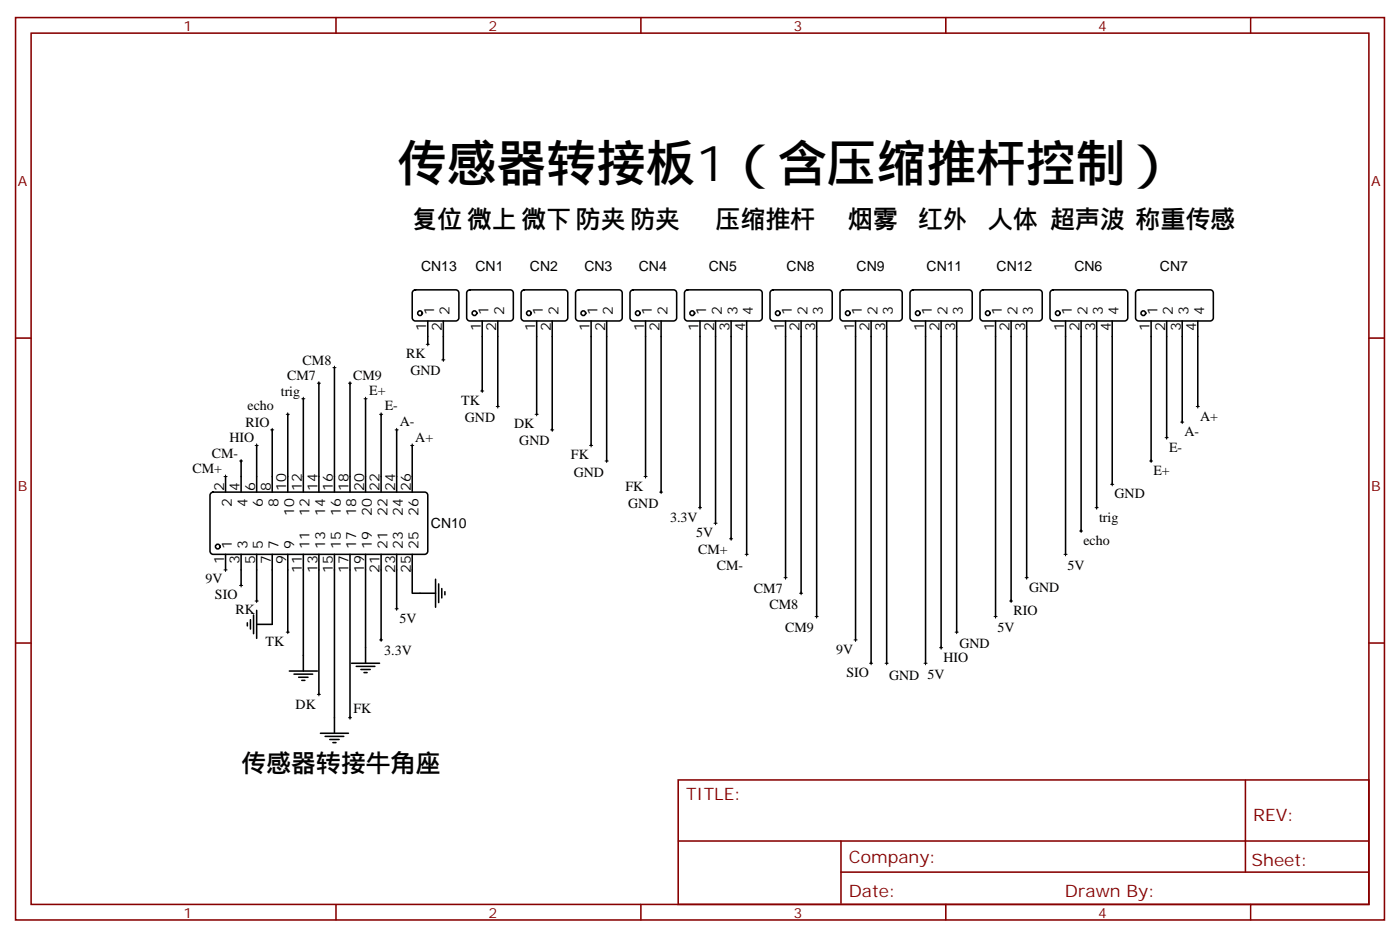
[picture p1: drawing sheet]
<svg xmlns="http://www.w3.org/2000/svg" width="317mm" height="212mm" viewBox="0 0 317 212" stroke-linecap="round" stroke-linejoin="round" font-family="sans-serif">
<path d="M96.7 78.1h.7M97 77.7v.7M100.2 81.6h.7M100.5 81.2v.8" fill="none" stroke="#000" stroke-width=".23"/>
<path d="M93.7 65.9l.5-.2h9.2a.71 .71 0 0 1 .7 .7v5.7a.76 .76 0 0 1-.7 .7h-9.2a.76 .76 0 0 1-.7-.7v-5.7zM97 76.3v1.8M100.5 76.3v5.3" fill="none" stroke="#000" stroke-width=".35"/>
<circle cx="95.2" cy="71" r=".53" fill="#fff" stroke="#000" stroke-width=".35"/>
<path d="M97 72.8v3.5M100.5 72.8v3.5M222.5 65.9l.5-.2h12.7a.71 .71 0 0 1 .7 .7v5.7a.76 .76 0 0 1-.7 .7h-12.7a.76 .76 0 0 1-.8-.7v-5.7z" fill="none" stroke="#000" stroke-width=".35"/>
<circle cx="224" cy="71" r=".53" fill="#fff" stroke="#000" stroke-width=".35"/>
<path d="M206.6 65.9l.5-.2h12.7a.71 .71 0 0 1 .7 .7v5.7a.76 .76 0 0 1-.7 .7h-12.7a.76 .76 0 0 1-.7-.7v-5.7zM225.8 72.8v3.5M229.3 72.8v3.5M232.8 72.8v3.5" fill="none" stroke="#000" stroke-width=".35"/>
<circle cx="208.1" cy="71" r=".53" fill="#fff" stroke="#000" stroke-width=".35"/>
<path d="M190.7 65.9l.5-.2h12.7a.71 .71 0 0 1 .7 .7v5.7a.76 .76 0 0 1-.7 .7h-12.7a.76 .76 0 0 1-.7-.7v-5.7zM209.9 72.8v3.5M213.4 72.8v3.5M217 72.8v3.5" fill="none" stroke="#000" stroke-width=".35"/>
<circle cx="192.3" cy="71" r=".53" fill="#fff" stroke="#000" stroke-width=".35"/>
<path d="M174.9 65.9l.4-.2h12.7a.71 .71 0 0 1 .7 .7v5.7a.76 .76 0 0 1-.7 .7h-12.7a.76 .76 0 0 1-.7-.7v-5.7zM194 72.8v3.5M197.6 72.8v3.5M201.1 72.8v3.5" fill="none" stroke="#000" stroke-width=".35"/>
<circle cx="176.4" cy="71" r=".53" fill="#fff" stroke="#000" stroke-width=".35"/>
<path d="M178.2 72.8v3.5M181.7 72.8v3.5M185.2 72.8v3.5M257.8 65.9l.4-.2h16.3a.71 .71 0 0 1 .7 .7v5.7a.76 .76 0 0 1-.7 .7h-16.3a.76 .76 0 0 1-.7-.7v-5.7z" fill="none" stroke="#000" stroke-width=".35"/>
<circle cx="259.3" cy="71" r=".53" fill="#fff" stroke="#000" stroke-width=".35"/>
<path d="M238.4 65.9l.4-.2h16.3a.71 .71 0 0 1 .7 .7v5.7a.76 .76 0 0 1-.7 .7h-16.3a.76 .76 0 0 1-.7-.7v-5.7zM261.1 72.8v3.5M264.6 72.8v3.5M268.1 72.8v3.5M271.6 72.8v3.5" fill="none" stroke="#000" stroke-width=".35"/>
<circle cx="239.9" cy="71" r=".53" fill="#fff" stroke="#000" stroke-width=".35"/>
<path d="M155.5 65.9l.4-.2h16.3a.71 .71 0 0 1 .7 .7v5.7a.76 .76 0 0 1-.7 .7h-16.3a.76 .76 0 0 1-.7-.7v-5.7zM241.7 72.8v3.5M245.2 72.8v3.5M248.7 72.8v3.5M252.2 72.8v3.5" fill="none" stroke="#000" stroke-width=".35"/>
<circle cx="157" cy="71" r=".53" fill="#fff" stroke="#000" stroke-width=".35"/>
<path d="M143.1 65.9l.5-.2h9.2a.71 .71 0 0 1 .7 .7v5.7a.76 .76 0 0 1-.7 .7h-9.2a.76 .76 0 0 1-.7-.7v-5.7zM158.7 72.8v3.5M162.3 72.8v3.5M165.8 72.8v3.5M169.3 72.8v3.5" fill="none" stroke="#000" stroke-width=".35"/>
<circle cx="144.6" cy="71" r=".53" fill="#fff" stroke="#000" stroke-width=".35"/>
<path d="M130.8 65.9l.4-.2h9.2a.71 .71 0 0 1 .7 .7v5.7a.76 .76 0 0 1-.7 .7h-9.2a.76 .76 0 0 1-.7-.7v-5.7zM146.4 72.8v3.5M149.9 72.8v3.5" fill="none" stroke="#000" stroke-width=".35"/>
<circle cx="132.3" cy="71" r=".53" fill="#fff" stroke="#000" stroke-width=".35"/>
<path d="M118.4 65.9l.5-.2h9.2a.71 .71 0 0 1 .7 .7v5.7a.76 .76 0 0 1-.7 .7h-9.2a.76 .76 0 0 1-.7-.7v-5.7zM134.1 72.8v3.5M137.6 72.8v3.5" fill="none" stroke="#000" stroke-width=".35"/>
<circle cx="119.9" cy="71" r=".53" fill="#fff" stroke="#000" stroke-width=".35"/>
<path d="M106.1 65.9l.4-.2h9.2a.71 .71 0 0 1 .7 .7v5.7a.76 .76 0 0 1-.7 .7h-9.2a.76 .76 0 0 1-.7-.7v-5.7zM121.7 72.8v3.5M125.2 72.8v3.5" fill="none" stroke="#000" stroke-width=".35"/>
<circle cx="107.6" cy="71" r=".53" fill="#fff" stroke="#000" stroke-width=".35"/>
<g fill="none" stroke="#000" stroke-width=".35">
<path d="M109.4 72.8v15.9M112.9 72.8v19.4M121.7 76.3v17.6M125.2 76.3v21.2M134.1 76.3v24.7M137.6 76.3v28.2M146.4 76.3v31.8M149.9 76.3v35.3M158.7 76.3v38.8M162.3 76.3v42.3M165.8 76.3v45.9M169.3 76.3v49.4"/>
<path d="M178.2 76.3v54.7M181.7 76.3v58.2M185.2 76.3v63.5M194 76.3v68.8M197.6 76.3v74.1M201.1 76.3v74.1M209.9 76.3v74.1M213.4 76.3v70.6M217 76.3v67M225.8 76.3v63.5M229.3 76.3v60M232.8 76.3v54.7"/>
<path d="M241.7 76.3v49.4M245.2 76.3v44.1M248.7 76.3v38.8M252.2 76.3v33.5M261.1 76.3v28.2M264.6 76.3v22.9M268.1 76.3v19.4M271.6 76.3v15.9M61.7 97.5v10.6M65.3 93.9v14.2M68.8 90.4v17.7M47.9 111.8l.4-.2h48a.71 .71 0 0 1 .7 .7v12.7a.76 .76 0 0 1-.7 .7h-48a.76 .76 0 0 1-.7-.7v-12.7z"/>
<path d="M54.7 104.5v3.6M58.2 101v7.1M54.7 129.2v3.6M57.5 139.5v4.2M58.2 129.2v7.1M58.2 138.4v6.3M61.7 129.2v12.4h-3.5M65.3 129.2v14.1M68.8 129.2v23M72.3 129.2v28.2M75.8 129.2v37.1M79.4 129.2v33.5"/>
<path d="M82.9 129.2v21.2M86.4 129.2v15.9M90 129.2v8.8M56.1 141.2v.7M56.8 140.5v2.1M65.6 152.2h6.4M66.7 152.9h4.2M67.7 153.6h2.1M68.4 154.3h.7M79.7 150.4h6.4M80.8 151.1h4.2M81.8 151.8h2.2"/>
<path d="M82.5 152.5h.8M72.7 166.3h6.3M73.7 167h4.3M74.8 167.7h2.1M75.5 168.4h.7"/>
</g>
<g fill="none" stroke="#000" stroke-width=".23">
<path d="M61.4 97.5h.7M61.7 97.1v.7M64.9 93.9h.7M65.3 93.6v.7M68.4 90.4h.7M68.8 90.1v.7M109 88.7h.7M109.4 88.3v.7M112.5 92.2h.7M112.9 91.8v.7M121.4 93.9h.7M121.7 93.6v.7"/>
<path d="M124.9 97.5h.7M125.2 97.1v.7M264.2 99.2h.7M264.6 98.9v.7M267.8 95.7h.7M268.1 95.4v.7M271.3 92.2h.7M271.6 91.8v.7M50.8 108.1h.7M51.2 107.7v.7M54.3 104.5h.7M54.7 104.2v.7"/>
<path d="M57.9 101h.7M58.2 100.6v.8M133.7 101h.7M134.1 100.6v.8M137.2 104.5h.7M137.6 104.2v.7M146 108.1h.8M146.4 107.7v.7M149.6 111.6h.7M149.9 111.2v.7M158.4 115.1h.7M158.7 114.8v.7"/>
<path d="M161.9 118.6h.7M162.3 118.3v.7M248.4 115.1h.7M248.7 114.8v.7M251.9 109.8h.7M252.2 109.5v.7M260.7 104.5h.7M261.1 104.2v.7M50.8 129.2h.7M51.2 128.9v.7M54.3 132.8h.7M54.7 132.4v.7"/>
<path d="M57.9 136.3h.7M58.2 135.9v.7M89.6 138h.7M90 137.7v.7M165.5 122.2h.7M165.8 121.8v.7M169 125.7h.7M169.3 125.3v.7M177.8 131h.7M178.2 130.6v.7M181.3 134.5h.7M181.7 134.2v.7"/>
<path d="M184.9 139.8h.7M185.2 139.5v.7M225.4 139.8h.7M225.8 139.5v.7M229 136.3h.7M229.3 135.9v.7M232.5 131h.7M232.8 130.6v.7M241.3 125.7h.7M241.7 125.3v.7M244.8 120.4h.7M245.2 120.1v.7"/>
<path d="M64.9 143.3h.7M65.3 143v.7M72 157.4h.7M72.3 157.1v.7M86.1 145.1h.7M86.4 144.7v.8M193.7 145.1h.7M194 144.7v.8M197.2 150.4h.7M197.6 150v.7M200.7 150.4h.7M201.1 150v.7"/>
<path d="M209.5 150.4h.8M209.9 150v.7M213.1 146.9h.7M213.4 146.5v.7M216.6 143.3h.7M217 143v.7M79 162.7h.7M79.4 162.4v.7"/>
</g>
<circle cx="49.4" cy="123.9" r=".53" fill="#fff" stroke="#000" stroke-width=".35"/>
<g fill="none" stroke="#000" stroke-width=".35">
<path d="M72.3 86.9v24.7M75.8 83.4v28.2M79.4 86.9v24.7M82.9 90.4v21.2M86.4 93.9v17.7M90 97.5v14.1M51.2 108.1v3.5M54.7 108.1v3.5M58.2 108.1v3.5M61.7 108.1v3.5M65.3 108.1v3.5M68.8 108.1v3.5"/>
<path d="M93.5 101v10.6M51.2 125.7v3.5M54.7 125.7v3.5M58.2 125.7v3.5M61.7 125.7v3.5M65.3 125.7v3.5M68.8 125.7v3.5M72.3 125.7v3.5M75.8 125.7v3.5M79.4 125.7v3.5M82.9 125.7v3.5M86.4 125.7v3.5"/>
<path d="M90 125.7v3.5M93.5 125.7v8.8h5.3M98.8 131.3v6.4M99.5 132.4v4.2M100.2 133.5v2.1M100.9 134.2v.7"/>
</g>
<g fill="none" stroke="#000" stroke-width=".23">
<path d="M72 86.9h.7M72.3 86.5v.7M75.5 83.4h.7M75.8 83v.7M79 86.9h.7M79.4 86.5v.7M82.5 90.4h.8M82.9 90.1v.7M86.1 93.9h.7M86.4 93.6v.7M89.6 97.5h.7M90 97.1v.7"/>
<path d="M93.1 101h.7M93.5 100.6v.8"/>
</g>
<g fill="none" stroke="#870000" stroke-width=".35">
<path d="M3.5 4h310.5v204.6h-310.5zM7.1 7.5h303.3v197.6h-303.3zM76.2 4v3.5M145.3 4v3.5M214.5 4v3.5M283.6 4v3.5M3.5 76.7h3.6M310.4 76.7h3.6M3.5 145.8h3.6M310.4 145.8h3.6M153.8 176.8h156.6v28.3h-156.6zM282.4 176.9v20.8"/>
<path d="M153.8 190.7h156.5M190.7 197.7h119.6M190.7 190.7v14.1M76.2 205.1v3.5M145.3 205.1v3.5M214.5 205.1v3.5M283.6 205.1v3.5"/>
</g>
<text font-size="11.3" x="90" y="41">传感器转接板1（含压缩推杆控制）</text>
<g font-size="5.6">
<text x="93.5" y="51.6">复位 微上 微下 防夹 防夹</text>
<text x="162.3" y="51.6">压缩推杆</text>
<text x="192.3" y="51.6">烟雾</text>
<text x="208.1" y="51.6">红外</text>
<text x="224" y="51.6">人体 超声波 称重传感</text>
<text x="54.7" y="175.1">传感器转接牛角座</text>
</g>
<g font-size="3.9" fill="#800">
<text x="155.6" y="181.4">TITLE:</text>
<text x="284.2" y="186.1">REV:</text>
<text x="192.5" y="195.6">Company:</text>
<text x="283.9" y="196.3">Sheet:</text>
<text x="192.5" y="203.3">Date:</text>
<text x="241.5" y="203.4">Drawn By:</text>
</g>
<g font-size="3.2" fill="#800">
<text x="41.6" y="7">1</text>
<text x="110.8" y="7">2</text>
<text x="179.9" y="7">3</text>
<text x="249.1" y="7">4</text>
<text x="4.1" y="42.1">A</text>
<text x="311" y="42.1">A</text>
<text x="4.1" y="111.2">B</text>
<text x="311" y="111.2">B</text>
<text x="41.6" y="208.1">1</text>
<text x="110.8" y="208.1">2</text>
<text x="179.9" y="208.1">3</text>
<text x="249.1" y="208.1">4</text>
</g>
<g font-size="3.2">
<text x="95.5" y="61.5">CN13</text>
<text x="107.8" y="61.5">CN1</text>
<text x="120.2" y="61.5">CN2</text>
<text x="132.5" y="61.5">CN3</text>
<text x="144.9" y="61.5">CN4</text>
<text x="160.7" y="61.5">CN5</text>
<text x="178.4" y="61.5">CN8</text>
<text x="194.3" y="61.5">CN9</text>
<text x="210.1" y="61.5">CN11</text>
<text x="226" y="61.5">CN12</text>
<text x="243.6" y="61.5">CN6</text>
<text x="263.1" y="61.5">CN7</text>
<text x="98.4" y="71.5" transform="rotate(-90 98.4 71.5)">1</text>
<text x="102" y="71.5" transform="rotate(-90 102 71.5)">2</text>
<text x="110.8" y="71.5" transform="rotate(-90 110.8 71.5)">1</text>
<text x="114.3" y="71.5" transform="rotate(-90 114.3 71.5)">2</text>
<text x="123.1" y="71.5" transform="rotate(-90 123.1 71.5)">1</text>
<text x="126.6" y="71.5" transform="rotate(-90 126.6 71.5)">2</text>
<text x="135.5" y="71.5" transform="rotate(-90 135.5 71.5)">1</text>
<text x="139" y="71.5" transform="rotate(-90 139 71.5)">2</text>
<text x="147.8" y="71.5" transform="rotate(-90 147.8 71.5)">1</text>
<text x="151.3" y="71.5" transform="rotate(-90 151.3 71.5)">2</text>
<text x="160.2" y="71.5" transform="rotate(-90 160.2 71.5)">1</text>
<text x="163.7" y="71.5" transform="rotate(-90 163.7 71.5)">2</text>
<text x="167.2" y="71.5" transform="rotate(-90 167.2 71.5)">3</text>
<text x="170.7" y="71.5" transform="rotate(-90 170.7 71.5)">4</text>
<text x="179.6" y="71.5" transform="rotate(-90 179.6 71.5)">1</text>
<text x="183.1" y="71.5" transform="rotate(-90 183.1 71.5)">2</text>
<text x="186.6" y="71.5" transform="rotate(-90 186.6 71.5)">3</text>
<text x="195.4" y="71.5" transform="rotate(-90 195.4 71.5)">1</text>
<text x="199" y="71.5" transform="rotate(-90 199 71.5)">2</text>
<text x="202.5" y="71.5" transform="rotate(-90 202.5 71.5)">3</text>
<text x="211.3" y="71.5" transform="rotate(-90 211.3 71.5)">1</text>
<text x="214.8" y="71.5" transform="rotate(-90 214.8 71.5)">2</text>
<text x="218.4" y="71.5" transform="rotate(-90 218.4 71.5)">3</text>
<text x="227.2" y="71.5" transform="rotate(-90 227.2 71.5)">1</text>
<text x="230.7" y="71.5" transform="rotate(-90 230.7 71.5)">2</text>
<text x="234.2" y="71.5" transform="rotate(-90 234.2 71.5)">3</text>
<text x="243.1" y="71.5" transform="rotate(-90 243.1 71.5)">1</text>
<text x="246.6" y="71.5" transform="rotate(-90 246.6 71.5)">2</text>
<text x="250.1" y="71.5" transform="rotate(-90 250.1 71.5)">3</text>
<text x="253.6" y="71.5" transform="rotate(-90 253.6 71.5)">4</text>
<text x="262.5" y="71.5" transform="rotate(-90 262.5 71.5)">1</text>
<text x="266" y="71.5" transform="rotate(-90 266 71.5)">2</text>
<text x="269.5" y="71.5" transform="rotate(-90 269.5 71.5)">3</text>
<text x="273" y="71.5" transform="rotate(-90 273 71.5)">4</text>
<text x="96.7" y="75" transform="rotate(-90 96.7 75)">1</text>
<text x="100.2" y="75" transform="rotate(-90 100.2 75)">2</text>
<text x="109" y="75" transform="rotate(-90 109 75)">1</text>
<text x="112.5" y="75" transform="rotate(-90 112.5 75)">2</text>
<text x="121.4" y="75" transform="rotate(-90 121.4 75)">1</text>
<text x="124.9" y="75" transform="rotate(-90 124.9 75)">2</text>
<text x="133.7" y="75" transform="rotate(-90 133.7 75)">1</text>
<text x="137.2" y="75" transform="rotate(-90 137.2 75)">2</text>
<text x="146" y="75" transform="rotate(-90 146 75)">1</text>
<text x="149.6" y="75" transform="rotate(-90 149.6 75)">2</text>
<text x="158.4" y="75" transform="rotate(-90 158.4 75)">1</text>
<text x="161.9" y="75" transform="rotate(-90 161.9 75)">2</text>
<text x="165.5" y="75" transform="rotate(-90 165.5 75)">3</text>
<text x="169" y="75" transform="rotate(-90 169 75)">4</text>
<text x="177.8" y="75" transform="rotate(-90 177.8 75)">1</text>
<text x="181.3" y="75" transform="rotate(-90 181.3 75)">2</text>
<text x="184.9" y="75" transform="rotate(-90 184.9 75)">3</text>
<text x="193.7" y="75" transform="rotate(-90 193.7 75)">1</text>
<text x="197.2" y="75" transform="rotate(-90 197.2 75)">2</text>
<text x="200.7" y="75" transform="rotate(-90 200.7 75)">3</text>
<text x="209.5" y="75" transform="rotate(-90 209.5 75)">1</text>
<text x="213.1" y="75" transform="rotate(-90 213.1 75)">2</text>
<text x="216.6" y="75" transform="rotate(-90 216.6 75)">3</text>
<text x="225.4" y="75" transform="rotate(-90 225.4 75)">1</text>
<text x="229" y="75" transform="rotate(-90 229 75)">2</text>
<text x="232.5" y="75" transform="rotate(-90 232.5 75)">3</text>
<text x="241.3" y="75" transform="rotate(-90 241.3 75)">1</text>
<text x="244.8" y="75" transform="rotate(-90 244.8 75)">2</text>
<text x="248.4" y="75" transform="rotate(-90 248.4 75)">3</text>
<text x="251.9" y="75" transform="rotate(-90 251.9 75)">4</text>
<text x="260.7" y="75" transform="rotate(-90 260.7 75)">1</text>
<text x="264.2" y="75" transform="rotate(-90 264.2 75)">2</text>
<text x="267.8" y="75" transform="rotate(-90 267.8 75)">3</text>
<text x="271.3" y="75" transform="rotate(-90 271.3 75)">4</text>
<text x="68.6" y="82.7">CM8</text>
<text x="92.1" y="81.2">RK</text>
<text x="63.7" y="89.8">trig</text>
<text x="65.1" y="86.3">CM7</text>
<text x="80.1" y="86.3">CM9</text>
<text x="83.7" y="89.5">E+</text>
<text x="93.1" y="85.1">GND</text>
<text x="56.1" y="93.1">echo</text>
<text x="87.2" y="93">E-</text>
<text x="104.6" y="91.8">TK</text>
<text x="105.4" y="95.7">GND</text>
<text x="272.2" y="95.4">A+</text>
<text x="52" y="100.3">HIO</text>
<text x="55.7" y="96.8">RIO</text>
<text x="90.6" y="96.6">A-</text>
<text x="94.2" y="100.1">A+</text>
<text x="116.6" y="97.1">DK</text>
<text x="117.8" y="101">GND</text>
<text x="268.6" y="98.9">A-</text>
<text x="43.7" y="107.4">CM+</text>
<text x="48" y="103.8">CM-</text>
<text x="129.5" y="104.2">FK</text>
<text x="261.6" y="107.7">E+</text>
<text x="265.1" y="102.4">E-</text>
<text x="50.8" y="111.4" transform="rotate(-90 50.8 111.4)">2</text>
<text x="54.3" y="111.4" transform="rotate(-90 54.3 111.4)">4</text>
<text x="57.9" y="111.4" transform="rotate(-90 57.9 111.4)">6</text>
<text x="61.4" y="111.4" transform="rotate(-90 61.4 111.4)">8</text>
<text x="64.9" y="111.4" transform="rotate(-90 64.9 111.4)">10</text>
<text x="68.4" y="111.4" transform="rotate(-90 68.4 111.4)">12</text>
<text x="72" y="111.4" transform="rotate(-90 72 111.4)">14</text>
<text x="75.5" y="111.4" transform="rotate(-90 75.5 111.4)">16</text>
<text x="79" y="111.4" transform="rotate(-90 79 111.4)">18</text>
<text x="82.5" y="111.4" transform="rotate(-90 82.5 111.4)">20</text>
<text x="86.1" y="111.4" transform="rotate(-90 86.1 111.4)">22</text>
<text x="89.6" y="111.4" transform="rotate(-90 89.6 111.4)">24</text>
<text x="93.1" y="111.4" transform="rotate(-90 93.1 111.4)">26</text>
<text x="130.1" y="108.1">GND</text>
<text x="141.8" y="111.2">FK</text>
<text x="252.8" y="113">GND</text>
<text x="52.6" y="114.9" transform="rotate(-90 52.6 114.9)">2</text>
<text x="56.1" y="114.9" transform="rotate(-90 56.1 114.9)">4</text>
<text x="59.6" y="114.9" transform="rotate(-90 59.6 114.9)">6</text>
<text x="63.1" y="114.9" transform="rotate(-90 63.1 114.9)">8</text>
<text x="66.7" y="116.9" transform="rotate(-90 66.7 116.9)">10</text>
<text x="70.2" y="116.9" transform="rotate(-90 70.2 116.9)">12</text>
<text x="73.7" y="116.9" transform="rotate(-90 73.7 116.9)">14</text>
<text x="77.3" y="116.9" transform="rotate(-90 77.3 116.9)">16</text>
<text x="80.8" y="116.9" transform="rotate(-90 80.8 116.9)">18</text>
<text x="84.3" y="116.9" transform="rotate(-90 84.3 116.9)">20</text>
<text x="87.8" y="116.9" transform="rotate(-90 87.8 116.9)">22</text>
<text x="91.4" y="116.9" transform="rotate(-90 91.4 116.9)">24</text>
<text x="94.9" y="116.9" transform="rotate(-90 94.9 116.9)">26</text>
<text x="97.7" y="119.8">CN10</text>
<text x="142.5" y="115.1">GND</text>
<text x="152" y="118.3">3.3V</text>
<text x="249.2" y="118.3">trig</text>
<text x="52.6" y="124.4" transform="rotate(-90 52.6 124.4)">1</text>
<text x="56.1" y="124.4" transform="rotate(-90 56.1 124.4)">3</text>
<text x="59.6" y="124.4" transform="rotate(-90 59.6 124.4)">5</text>
<text x="63.1" y="124.4" transform="rotate(-90 63.1 124.4)">7</text>
<text x="66.7" y="124.4" transform="rotate(-90 66.7 124.4)">9</text>
<text x="70.2" y="124.4" transform="rotate(-90 70.2 124.4)">11</text>
<text x="73.7" y="124.4" transform="rotate(-90 73.7 124.4)">13</text>
<text x="77.3" y="124.4" transform="rotate(-90 77.3 124.4)">15</text>
<text x="80.8" y="124.4" transform="rotate(-90 80.8 124.4)">17</text>
<text x="84.3" y="124.4" transform="rotate(-90 84.3 124.4)">19</text>
<text x="87.8" y="124.4" transform="rotate(-90 87.8 124.4)">21</text>
<text x="91.4" y="124.4" transform="rotate(-90 91.4 124.4)">23</text>
<text x="94.9" y="124.4" transform="rotate(-90 94.9 124.4)">25</text>
<text x="157.9" y="121.8">5V</text>
<text x="158.3" y="125.7">CM+</text>
<text x="245.7" y="123.6">echo</text>
<text x="50.8" y="127.9" transform="rotate(-90 50.8 127.9)">1</text>
<text x="54.3" y="127.9" transform="rotate(-90 54.3 127.9)">3</text>
<text x="57.9" y="127.9" transform="rotate(-90 57.9 127.9)">5</text>
<text x="61.4" y="127.9" transform="rotate(-90 61.4 127.9)">7</text>
<text x="64.9" y="127.9" transform="rotate(-90 64.9 127.9)">9</text>
<text x="68.4" y="129.9" transform="rotate(-90 68.4 129.9)">11</text>
<text x="72" y="129.9" transform="rotate(-90 72 129.9)">13</text>
<text x="75.5" y="129.9" transform="rotate(-90 75.5 129.9)">15</text>
<text x="79" y="129.9" transform="rotate(-90 79 129.9)">17</text>
<text x="82.5" y="129.9" transform="rotate(-90 82.5 129.9)">19</text>
<text x="86.1" y="129.9" transform="rotate(-90 86.1 129.9)">21</text>
<text x="89.6" y="129.9" transform="rotate(-90 89.6 129.9)">23</text>
<text x="93.1" y="129.9" transform="rotate(-90 93.1 129.9)">25</text>
<text x="162.6" y="129.2">CM-</text>
<text x="242.1" y="129.2">5V</text>
<text x="46.6" y="132.1">9V</text>
<text x="48.8" y="135.9">SIO</text>
<text x="171" y="134.5">CM7</text>
<text x="233.4" y="134.2">GND</text>
<text x="53.4" y="139.3">RK</text>
<text x="90.6" y="141.1">5V</text>
<text x="174.5" y="138">CM8</text>
<text x="178.1" y="143.3">CM9</text>
<text x="226.2" y="143.3">5V</text>
<text x="229.8" y="139.5">RIO</text>
<text x="60.2" y="146.5">TK</text>
<text x="87.1" y="148.4">3.3V</text>
<text x="189.6" y="148.3">9V</text>
<text x="217.6" y="146.9">GND</text>
<text x="191.9" y="153.6">SIO</text>
<text x="201.6" y="154.3">GND 5V</text>
<text x="214" y="150">HIO</text>
<text x="67.1" y="160.8">DK</text>
<text x="80.2" y="161.6">FK</text>
</g>
</svg>
